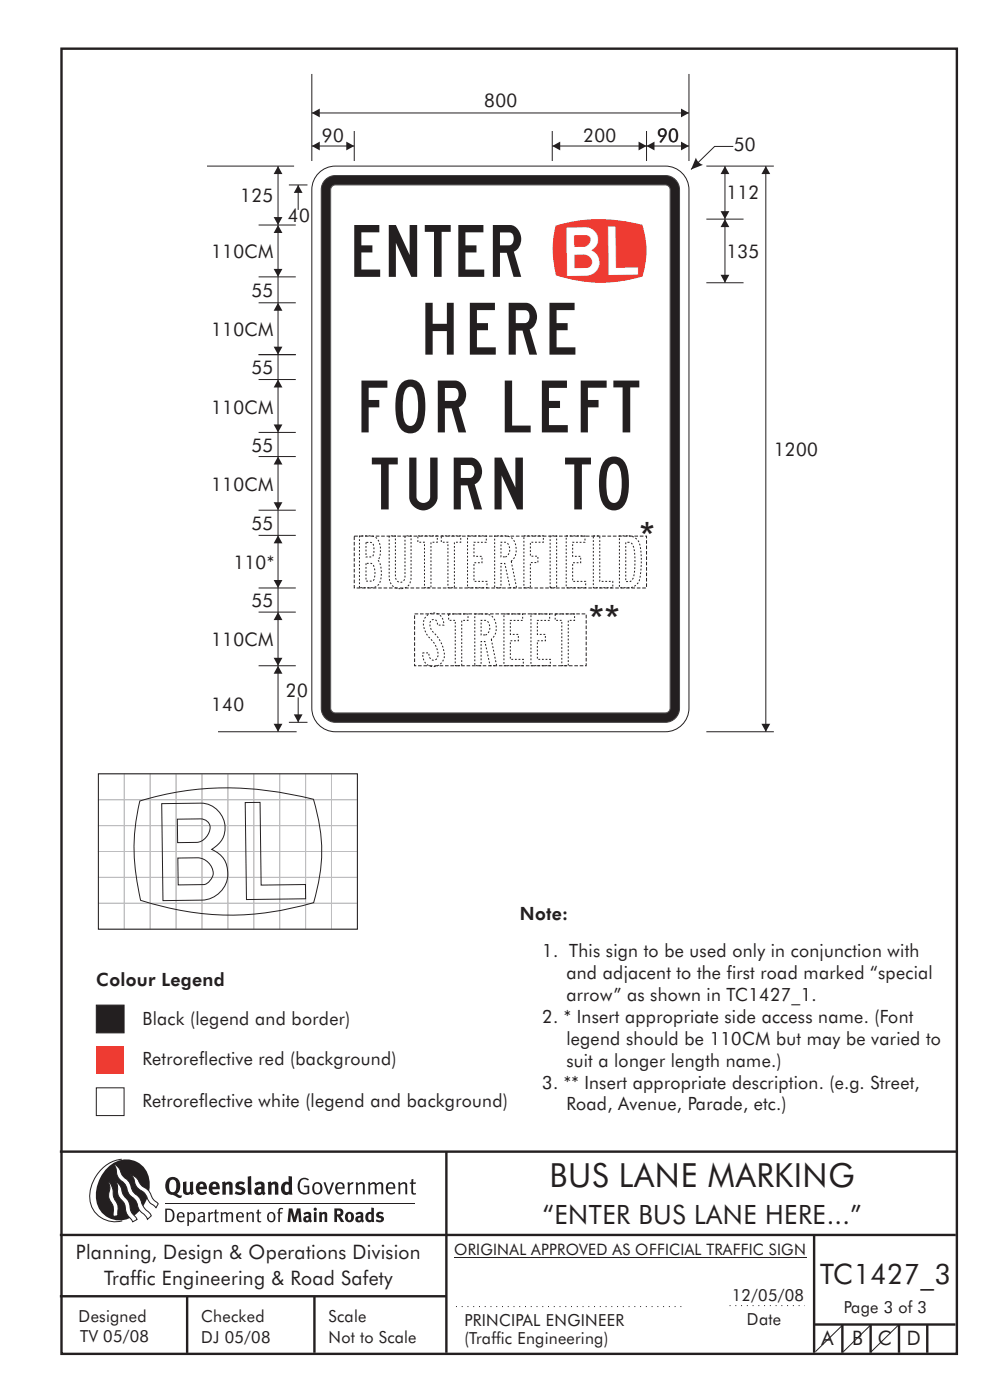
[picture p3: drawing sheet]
<svg xmlns="http://www.w3.org/2000/svg" width="210mm" height="297mm" viewBox="0 0 210 297" stroke-linecap="round" stroke-linejoin="round" font-family="sans-serif">
<g fill="none" stroke="#bcbdc0" stroke-width=".21">
<path d="M20.9 164.2h5.5v5.5h-5.5zM20.9 169.7h5.5v5.4h-5.5zM20.9 175.1h5.5v5.5h-5.5zM26.4 164.2h5.5v5.5h-5.5zM26.4 169.7h5.5v5.4h-5.5zM26.4 175.1h5.5v5.5h-5.5zM31.9 164.2h5.5v5.5h-5.5zM31.9 169.7h5.5v5.4h-5.5zM31.9 175.1h5.5v5.5h-5.5zM37.4 164.2h5.4v5.5h-5.4zM37.4 169.7h5.4v5.4h-5.4zM37.4 175.1h5.4v5.5h-5.4z"/>
<path d="M42.8 164.2h5.5v5.5h-5.5zM42.8 169.7h5.5v5.4h-5.5zM42.8 175.1h5.5v5.5h-5.5zM48.3 164.2h5.5v5.5h-5.5zM48.3 169.7h5.5v5.4h-5.5zM48.3 175.1h5.5v5.5h-5.5zM53.8 164.2h5.5v5.5h-5.5zM53.8 169.7h5.5v5.4h-5.5zM53.8 175.1h5.5v5.5h-5.5zM59.3 164.2h5.5v5.5h-5.5zM59.3 169.7h5.5v5.4h-5.5zM59.3 175.1h5.5v5.5h-5.5z"/>
<path d="M64.8 164.2h5.5v5.5h-5.5zM64.8 169.7h5.5v5.4h-5.5zM64.8 175.1h5.5v5.5h-5.5zM70.3 164.2h5.5v5.5h-5.5zM70.3 169.7h5.5v5.4h-5.5zM70.3 175.1h5.5v5.5h-5.5zM20.9 180.6h5.5v5.5h-5.5zM20.9 186.1h5.5v5.5h-5.5zM20.9 191.6h5.5v5.5h-5.5zM26.4 180.6h5.5v5.5h-5.5zM26.4 186.1h5.5v5.5h-5.5zM26.4 191.6h5.5v5.5h-5.5z"/>
<path d="M31.9 180.6h5.5v5.5h-5.5zM31.9 186.1h5.5v5.5h-5.5zM31.9 191.6h5.5v5.5h-5.5zM37.4 180.6h5.4v5.5h-5.4zM37.4 186.1h5.4v5.5h-5.4zM37.4 191.6h5.4v5.5h-5.4zM42.8 180.6h5.5v5.5h-5.5zM42.8 186.1h5.5v5.5h-5.5zM42.8 191.6h5.5v5.5h-5.5zM48.3 180.6h5.5v5.5h-5.5zM48.3 186.1h5.5v5.5h-5.5zM48.3 191.6h5.5v5.5h-5.5z"/>
<path d="M53.8 180.6h5.5v5.5h-5.5zM53.8 186.1h5.5v5.5h-5.5zM53.8 191.6h5.5v5.5h-5.5zM59.3 180.6h5.5v5.5h-5.5zM59.3 186.1h5.5v5.5h-5.5zM59.3 191.6h5.5v5.5h-5.5zM64.8 180.6h5.5v5.5h-5.5zM64.8 186.1h5.5v5.5h-5.5zM64.8 191.6h5.5v5.5h-5.5zM70.3 180.6h5.5v5.5h-5.5zM70.3 186.1h5.5v5.5h-5.5zM70.3 191.6h5.5v5.5h-5.5z"/>
</g>
<path d="M20.9 164.2h54.9v32.9h-54.9zM29.7 169.9a66 66 0 0 1 36.8-.3 35.4 35.4 0 0 1 0 21.9 59.7 59.7 0 0 1-36.7-.5 43.3 43.3 0 0 1-.1-21.1zM96.3 266.7h74.7" fill="none" stroke="#231f20" stroke-width=".21"/>
<g fill="none" stroke="#231f20" stroke-width=".51">
<path d="M13 10.3h190v276.9h-190zM12.7 244.3h190.3M94.7 244.2v42.8M12.7 262h190M12.7 275h82M39.7 275v12M66.7 275v12M172.7 262v25M172.7 281h30M178.7 281v6M184.7 281v6M190.7 281v6"/>
<path d="M196.7 281v6"/>
</g>
<path d="M96.7 277.2h48.5M154.8 277h15.9" fill="none" stroke="#231f20" stroke-width=".21" stroke-dasharray=".2 1" stroke-linecap="butt"/>
<g fill="#231f20">
<path d="M63.7 250.2a1.43 1.43 0 0 1 1.8 0l-.2 .2a1.03 1.03 0 0 0-1.2-.1 1.03 1.03 0 0 0-.5 1 1.27 1.27 0 0 0 1.3 1.8l.3-.2v-1h-.7l-.1-.4h1.2v1.6a1.63 1.63 0 0 1-2 0 1.63 1.63 0 0 1-.4-1.9z" fill-rule="evenodd"/>
<path d="M66.6 251a1.41 1.41 0 0 0 .7 2.4 1.37 1.37 0 0 0 .8-2.2l-.3-.3a1.12 1.12 0 0 0-1.2 .1zM66.9 251.2a.74 .74 0 0 1 .9 .1 .74 .74 0 0 1 .1 .9 .67 .67 0 0 1-.5 .9 .67 .67 0 0 1-.7-.7v-.9z" fill-rule="evenodd"/>
<path d="M68.6 250.8h.4l.7 2.1 .7-2.1h.5l-1 2.6h-.4z" fill-rule="evenodd"/>
<path d="M71.4 251.1a1.35 1.35 0 0 0-.2 1.5 1.35 1.35 0 0 0 1.3 .8l.6-.3-.2-.3a.79 .79 0 0 1-.9 .2 .79 .79 0 0 1-.5-.8h1.6a1.03 1.03 0 0 0-.4-1.3 1.03 1.03 0 0 0-1.3 .2zM71.7 251.3a.6 .6 0 0 1 .7-.1 .6 .6 0 0 1 .3 .7h-1.2z" fill-rule="evenodd"/>
<path d="M73.7 250.9l.4-.1 .1 .4 .4-.4h.4l-.1 .4a.54 .54 0 0 0-.7 .6v1.6h-.4z" fill-rule="evenodd"/>
<path d="M75.4 250.9l.4-.1 .1 .4a.78 .78 0 0 1 .8-.5 .78 .78 0 0 1 .7 .7v2h-.4v-2l-.1-.2-.3-.1-.7 .4v1.9h-.4z" fill-rule="evenodd"/>
<path d="M78 250.9l.4-.1 .1 .3 .2-.1a.68 .68 0 0 1 1.1 .2 .76 .76 0 0 1 .9-.4 .76 .76 0 0 1 .6 .6v2h-.4v-2.1a.44 .44 0 0 0-.8 0l-.2 .2v1.9h-.4v-2l-.3-.3-.7 .4v1.9h-.4z" fill-rule="evenodd"/>
<path d="M82.1 251.1a1.35 1.35 0 0 0-.2 1.5 1.35 1.35 0 0 0 1.4 .8l.5-.3-.1-.3a.79 .79 0 0 1-1 .2 .79 .79 0 0 1-.4-.8h1.6a1.03 1.03 0 0 0-.5-1.3 1.03 1.03 0 0 0-1.3 .2zM82.5 251.3a.6 .6 0 0 1 .7-.1 .6 .6 0 0 1 .3 .7h-1.2z" fill-rule="evenodd"/>
<path d="M84.4 250.9l.4-.1 .1 .4a.77 .77 0 0 1 .8-.5 .77 .77 0 0 1 .7 .7v2h-.4v-2l-.1-.2-.3-.1-.7 .4v1.9h-.4z" fill-rule="evenodd"/>
<path d="M87.3 250.2l.4-.1-.1 .7h.7l-.2 .3h-.5l.1 1.9 .5 .1 .1 .2a.63 .63 0 0 1-1.1-.4v-1.8h-.3v-.3h.3z" fill-rule="evenodd"/>
<path d="M38.8 250.8l.7-.2v1.8a.41 .41 0 0 0 .2 .6 .41 .41 0 0 0 .6-.3v-1.9l.7-.2v2.1l.1 .5-.5 .3-.2-.3a.91 .91 0 0 1-1.1 .3 .91 .91 0 0 1-.5-1z" fill-rule="evenodd"/>
<path d="M41.9 251a1.46 1.46 0 0 0-.1 2.1 1.46 1.46 0 0 0 2.1 0l-.3-.4a.7 .7 0 0 1-.8 .3 .7 .7 0 0 1-.5-.7h1.6a1.22 1.22 0 0 0-.5-1.5 1.22 1.22 0 0 0-1.5 .2zM42.5 251.2l.6 .1 .1 .5h-.9z" fill-rule="evenodd"/>
<path d="M44.6 251a1.46 1.46 0 0 0 0 2.1 1.46 1.46 0 0 0 2 0l-.3-.4a.69 .69 0 0 1-.8 .3 .69 .69 0 0 1-.4-.7h1.5a1.22 1.22 0 0 0-.5-1.5 1.22 1.22 0 0 0-1.5 .2zM45.2 251.2l.6 .1 .1 .5h-.8z" fill-rule="evenodd"/>
<path d="M47.1 250.8l.6-.2 .1 .4a.85 .85 0 0 1 .9-.3 .85 .85 0 0 1 .6 .7v2h-.7v-2l-.2-.2-.5 .3v1.9h-.7z" fill-rule="evenodd"/>
<path d="M50.2 250.9a1.71 1.71 0 0 1 1.7 0l-.2 .5-.9-.2-.1 .2 .1 .2a1.03 1.03 0 0 1 1.2 1.3 1.62 1.62 0 0 1-2.2 .3l.2-.5 .3 .1a.64 .64 0 0 0 1-.1 .78 .78 0 0 0-.9-.5l-.5-.5 .1-.5z" fill-rule="evenodd"/>
<path d="M54 251l.3 .5 .3-.1a.55 .55 0 0 1 .8 0v.3a1.05 1.05 0 0 0-1.2 .4 1.05 1.05 0 0 0 0 1.2l.7 .2 .7-.3 .4 .4 .4-.5-.3-.3v-1.2a.91 .91 0 0 0-.4-.9 .91 .91 0 0 0-1 0zM54.9 252.3l.5-.1v.6a.38 .38 0 0 1-.6 .1 .38 .38 0 0 1 .1-.6z" fill-rule="evenodd"/>
<path d="M56.8 250.8l.6-.2 .1 .4a.85 .85 0 0 1 .9-.3 .85 .85 0 0 1 .6 .7v2h-.7v-2l-.2-.2-.5 .3v1.9h-.7z" fill-rule="evenodd"/>
<path d="M61.2 249.5v1.3a1.15 1.15 0 0 0-1.2 .1 1.15 1.15 0 0 0-.4 1.2 1.1 1.1 0 0 0 .5 1.2 1.1 1.1 0 0 0 1.2 0l.1 .1h.6l-.1-3.8zM60.6 251.3l.6 .1v1.3a.46 .46 0 0 1-.4 .2 .46 .46 0 0 1-.4-.4v-.8z" fill-rule="evenodd"/>
<path d="M52.5 249.6l.8-.1 .1 3.9h-.7v-.1z" fill-rule="evenodd"/>
</g>
<path d="M25.8 245.9a8 8 0 0 0-6.5 9.7 5.5 5.5 0 0 0 6.6 3.4M35.1 255.3h52.8" fill="none" stroke="#231f20" stroke-width=".21"/>
<path d="M22.4 248.1a5.2 5.2 0 0 1 6.3-1.8 5.2 5.2 0 0 1 3 5.8 7.3 7.3 0 0 1-6.1 6.8 5.1 5.1 0 0 1-5.2-6.1 8.8 8.8 0 0 1 2-4.7z" fill-rule="evenodd" fill="#231f20"/>
<path d="M27.7 249.2a2.78 2.78 0 0 1 2 1.9l.7 .7a3.2 3.2 0 0 1 1.9 2.4l1.3 1.2-.5 .8-.4-.4a3.5 3.5 0 0 1-1.8-2.3l-.9-.9a2.8 2.8 0 0 1-1.6-2.4zM24.1 246.9a3 3 0 0 1 1.7 2.2l.6 .7a3.3 3.3 0 0 1 1.6 2.6l.6 .8a3.1 3.1 0 0 1 1.6 2.3 5.4 5.4 0 0 0 1.7 2l.2 .4-.8 .8-.7-1.1a3.2 3.2 0 0 1-1.6-2.6l-.7-.8a3.2 3.2 0 0 1-1.6-2.6l-.8-.9a2.82 2.82 0 0 1-1.3-2.7zM24.6 250.6a3.5 3.5 0 0 1 1.5 2.7l.4 .6a3.3 3.3 0 0 1 1.2 2.8l.3 .6 1.1 1.4-.9 .5-.5-.7a3.2 3.2 0 0 1-1.2-2.8l-.5-.9a2.78 2.78 0 0 1-1-2.9zM23 250.6a4.5 4.5 0 0 1 1.1 3.3l.3 .6a2.74 2.74 0 0 1 .6 2.7v.7l-1 .2v-.8a3.1 3.1 0 0 0-.8-2.8 4.2 4.2 0 0 1 .1-2.6z" fill-rule="evenodd" fill="#fff" stroke="#231f20" stroke-width=".21"/>
<g fill="#231f20">
<path d="M35.6 250.1a2.12 2.12 0 0 0 .7 3.4h.4a2.48 2.48 0 0 0 1.7 .6l.2-.5h-.4l-.7-.3a2.18 2.18 0 0 0-.4-3.6h-.7zM36.2 250.4a.76 .76 0 0 1 .9 0 .76 .76 0 0 1 .3 .8v.4a1.04 1.04 0 0 1-.8 1.3h-.1a1.45 1.45 0 0 1-.6-1.9z" fill-rule="evenodd"/>
<path d="M35.4 256.7v2.3h.6a1.29 1.29 0 0 0 .3-2.2zM35.1 256.4h.5a1.45 1.45 0 0 1 1.4 1.3 1.45 1.45 0 0 1-1.1 1.5h-.8zM38.1 257.5l-.2 .5h.9a.5 .5 0 0 0-.1-.5 .5 .5 0 0 0-.6 0zM37.7 257.4a.85 .85 0 0 1 1.1-.1 .85 .85 0 0 1 .4 1h-1.3a.64 .64 0 0 0 .3 .7 .64 .64 0 0 0 .8-.2l.1 .2a1.05 1.05 0 0 1-1.4 0 1.05 1.05 0 0 1-.1-1.4zM40.1 257.7v1.1a.62 .62 0 0 0 .8 .1 .62 .62 0 0 0 .2-.8 .55 .55 0 0 0-.4-.7 .55 .55 0 0 0-.6 .3zM39.7 257.2l.3-.1 .1 .3a.86 .86 0 0 1 1.1-.1 .86 .86 0 0 1 .2 1.1 .8 .8 0 0 1-.4 .8 .8 .8 0 0 1-.9-.1v1h-.4zM42.4 258.4a.44 .44 0 0 0 .1 .7 .44 .44 0 0 0 .6-.4v-.5zM42 257.4l.3-.2a.71 .71 0 0 1 .8-.1 .71 .71 0 0 1 .4 .8v1l.1 .2-.2 .2-.2-.3a.69 .69 0 0 1-1.3 0 .69 .69 0 0 1 .8-1h.4a.45 .45 0 0 0-.2-.6 .45 .45 0 0 0-.6 .1l-.2 .1zM44.1 257.2l.4-.1v.4l.3-.3 .4-.1-.1 .4a.45 .45 0 0 0-.6 .5v1.2h-.3zM45.6 256.7l.3-.1v.6h.5l-.1 .2h-.4v1.5l.1 .1h.4v.2l-.2 .1a.48 .48 0 0 1-.6-.5v-1.4h-.3v-.2h.3zM46.8 257.2l.3-.1 .1 .3 .2-.1a.57 .57 0 0 1 .9 .2 .62 .62 0 0 1 .6-.4 .62 .62 0 0 1 .5 .6v1.5h-.3v-1.5l-.3-.3-.5 .3v1.5h-.3v-1.4a.34 .34 0 0 0-.3-.4 .34 .34 0 0 0-.4 .2l-.1 .1v1.5h-.3zM50.7 257.5l-.3 .5h1a.5 .5 0 0 0-.2-.5 .5 .5 0 0 0-.5 0zM50.3 257.4a.85 .85 0 0 1 1.1-.1 .85 .85 0 0 1 .3 1h-1.3a.64 .64 0 0 0 .4 .7 .64 .64 0 0 0 .8-.2l.1 .2a1.05 1.05 0 0 1-1.4 0 1.05 1.05 0 0 1-.1-1.4zM52.2 257.2l.4-.1v.4a.64 .64 0 0 1 .7-.4 .64 .64 0 0 1 .5 .6v1.5h-.3v-1.4a.4 .4 0 0 0-.2-.4 .4 .4 0 0 0-.5 .2l-.2 .1v1.5h-.3zM54.6 256.7l.4-.1-.1 .6h.5l-.1 .2h-.4v1.5l.1 .1h.4v.2l-.1 .1a.47 .47 0 0 1-.7-.5v-1.4h-.3v-.2h.3zM57.2 257.5l-.2 .3a.78 .78 0 0 0 .7 1.2 .98 .98 0 0 0-.2-1.6zM56.9 257.4a1 1 0 0 1 1.3 0 1 1 0 0 1 .2 1.3 .9 .9 0 0 1-1.1 .6 .9 .9 0 0 1-.7-1.1zM59.2 256.4l.4-.2 .5 .2-.1 .2-.3-.1-.3 .2v.5h.5l-.1 .2h-.4v1.8h-.4v-1.8h-.2v-.2h.2zM61.3 256.4l-.3 2.8h.6l.1-2 .5 2h.5l.6-2 .1 2h.6l-.3-2.8h-.7l-.5 1.9-.5-1.9zM64.4 257.4l.2 .4a.45 .45 0 0 1 .5-.3 .45 .45 0 0 1 .4 .4 .76 .76 0 0 0-1.1 .4 .76 .76 0 0 0 .4 1h.6a.3 .3 0 0 1 .3-.2 .3 .3 0 0 1 .2 .3l.3-.4-.2-.2v-1a.85 .85 0 0 0-.5-.8 .85 .85 0 0 0-1 .3zM65 258.4l.5-.1-.2 .6-.4-.1zM66.6 257.2v2h.5v-2.1zM66.5 256.5a.35 .35 0 0 0 .7 0 .35 .35 0 0 0-.7 0zM67.7 257.2v2h.6v-1.5a.29 .29 0 0 1 .3-.2 .29 .29 0 0 1 .3 .4v1.3h.5v-1.5a.67 .67 0 0 0-.5-.6 .67 .67 0 0 0-.7 .2l-.1-.2zM70.9 256.4v2.8h.6v-1.2l.8 1.2h.7l-.8-1.2a.83 .83 0 0 0 .6-.9 .83 .83 0 0 0-.8-.7zM71.5 256.8a.48 .48 0 0 1 .7 .4 .48 .48 0 0 1-.7 .4zM73.4 257.4a1.05 1.05 0 0 0 0 1.5 1.05 1.05 0 0 0 1.5-.1 1.05 1.05 0 0 0-.1-1.4 1.05 1.05 0 0 0-1.4 0zM74 257.5h.1a.88 .88 0 0 1 0 1.4 .94 .94 0 0 1-.1-1.4zM75.4 257.4l.2 .4a.45 .45 0 0 1 .5-.3 .45 .45 0 0 1 .4 .4 .76 .76 0 0 0-1 .4 .76 .76 0 0 0 .4 1h.5a.3 .3 0 0 1 .3-.2 .3 .3 0 0 1 .2 .3l.3-.4-.1-.2v-1a.85 .85 0 0 0-.6-.8 .85 .85 0 0 0-.9 .3zM76.1 258.4l.4-.1-.1 .6-.4-.1zM78.8 256.2v1a1.05 1.05 0 0 0-1.2 .4 1.05 1.05 0 0 0 0 1.3 .81 .81 0 0 0 1.3 .2v.1h.5l-.1-2.9zM78.3 257.6l.5 .1v1l-.2 .1a.41 .41 0 0 1-.4-.1 .41 .41 0 0 1-.1-.5zM80 257.3a.7 .7 0 0 0-.1 .8 .7 .7 0 0 0 .8 .3 .29 .29 0 0 1 .1 .5 .29 .29 0 0 1-.5 0l-.4-.2-.2 .4a1.05 1.05 0 0 0 1.8-.5 1.16 1.16 0 0 0-1.1-.8 .41 .41 0 0 1 .3-.4 .41 .41 0 0 1 .5 .2l.2-.3-.2-.1a1.21 1.21 0 0 0-1.2 .1z" fill-rule="evenodd"/>
</g>
<path d="M178.9 281l-5.9 5.7M184.8 281l-5.9 5.8M190.7 281l-5.9 5.8" fill="none" stroke="#231f20" stroke-width=".21"/>
<path d="M20.4 222h5.9v5.9h-5.9z" fill-rule="evenodd" fill="#ee3b32"/>
<path d="M20.4 230.8h5.9v5.9h-5.9z" fill-rule="evenodd" fill="#fff" stroke="#231f20" stroke-width=".21"/>
<path d="M20.4 213.2h5.9v5.9h-5.9z" fill-rule="evenodd" fill="#231f20" stroke="#231f20" stroke-width=".21"/>
<path d="M67.3 37a5 5 0 0 1 3.8-1.8h70a5 5 0 0 1 5 5v110a5 5 0 0 1-5 5h-70a5 5 0 0 1-5-5v-110a5 5 0 0 1 1.2-3.2z" fill-rule="evenodd" fill="#fff" stroke="#231f20" stroke-width=".21"/>
<path d="M69.3 37.9l1.2-.6 .6-.1h70a3 3 0 0 1 3 3v110a3 3 0 0 1-3 3h-70a3 3 0 0 1-3-3v-110a3 3 0 0 1 1.2-2.3z" fill-rule="evenodd" fill="#231f20" stroke="#3e3e3f" stroke-width=".21"/>
<path d="M70.4 39.5l.7-.3h70a1.01 1.01 0 0 1 1 1v110a1.01 1.01 0 0 1-1 1h-70a1.01 1.01 0 0 1-1-1v-110z" fill-rule="evenodd" fill="#fff" stroke="#57585a" stroke-width=".21"/>
<path d="M66.1 15.7v18.5M153.8 46.5v13.5" fill="none" stroke="#231f20" stroke-width=".21"/>
<g fill="#231f20">
<path d="M153.8 46.5l.9 1.7h-1.9z"/>
<path d="M152.8 58.3h1.9l-.9 1.7z"/>
</g>
<path d="M66.1 24h80" fill="none" stroke="#231f20" stroke-width=".21"/>
<g fill="#231f20">
<path d="M66.1 24l1.7-1v1.9z"/>
<path d="M144.5 23l1.6 1-1.6 .9z"/>
</g>
<path d="M66.1 31h9" fill="none" stroke="#231f20" stroke-width=".21"/>
<g fill="#231f20">
<path d="M73.5 30l1.6 1-1.6 .9z"/>
<path d="M66.1 31l1.7-1v1.9z"/>
</g>
<path d="M146.1 15.7v18.5M75.1 27.8v6.4M117.1 27.8v6.4M137.1 27.8v6.4M137.1 31h9" fill="none" stroke="#231f20" stroke-width=".21"/>
<g fill="#231f20">
<path d="M144.5 30l1.6 1-1.6 .9z"/>
<path d="M137.1 31l1.7-1v1.9z"/>
</g>
<path d="M117.1 31h20" fill="none" stroke="#231f20" stroke-width=".21"/>
<g fill="#231f20">
<path d="M117.1 31l1.7-1v1.9z"/>
<path d="M135.5 30l1.6 1-1.6 .9z"/>
</g>
<path d="M149.8 35.2h14.4M153.8 35.2v11.3M149.8 46.5h7.9M149.8 60h7.9" fill="none" stroke="#231f20" stroke-width=".21"/>
<g fill="#231f20">
<path d="M152.8 44.8h1.9l-.9 1.7z"/>
<path d="M153.8 35.2l.9 1.7h-1.9z"/>
</g>
<path d="M162.4 35.2v120M149.8 155.2h14.4" fill="none" stroke="#231f20" stroke-width=".21"/>
<g fill="#231f20">
<path d="M162.4 35.2l1 1.7h-1.9z"/>
<path d="M161.5 153.5h1.9l-1 1.7z"/>
</g>
<path d="M75.1 113.7h62v11h-62zM87.9 130.2h36.4v11h-36.4z" fill="none" stroke="#231f20" stroke-width=".21" stroke-dasharray=".8 .4" stroke-linecap="butt"/>
<path d="M117.8 47.9a33.1 33.1 0 0 1 18.5-.2 17.7 17.7 0 0 1 0 11 29.9 29.9 0 0 1-18.4-.3 21.6 21.6 0 0 1-.1-10.5z" fill-rule="evenodd" fill="#ee3b32"/>
<path d="M155.5 31.1h-3.9l-5 4.9" fill="none" stroke="#231f20" stroke-width=".21"/>
<path d="M147.6 33.4l.6 1 .9 .6-2.5 1z" fill-rule="evenodd" fill="#231f20"/>
<path d="M43.9 35.2h18.5M61.3 39.2h3.9M54.9 58.7h7.8M59 47.7v11M54.9 75.2h7.8M54.9 91.7h7.8M54.9 108.2h7.8M54.9 124.7h7.8M46.2 155.2h16.7M54.9 141.2h7.8M61.3 153.2h3.9" fill="none" stroke="#231f20" stroke-width=".21"/>
<g fill="#231f20">
<path d="M58 57h1.9l-.9 1.7z"/>
<path d="M59 47.7l.9 1.7h-1.9z"/>
</g>
<path d="M59 35.2v12.5M54.9 47.7h7.8M54.9 64.2h7.8M54.9 75.2h7.8M54.9 80.5h7.8M54.9 96.9h7.8M54.9 113.6h7.8M54.9 129.9h7.8" fill="none" stroke="#231f20" stroke-width=".21"/>
<g fill="#231f20">
<path d="M59 35.2l.9 1.7h-1.9z"/>
<path d="M58 46h1.9l-.9 1.7z"/>
</g>
<path d="M59 58.7v16.5" fill="none" stroke="#231f20" stroke-width=".21"/>
<g fill="#231f20">
<path d="M58 73.5h1.9l-.9 1.7z"/>
<path d="M59 64.2l.9 1.7h-1.9z"/>
</g>
<path d="M59 75.2v16.5" fill="none" stroke="#231f20" stroke-width=".21"/>
<g fill="#231f20">
<path d="M58 90h1.9l-.9 1.7z"/>
<path d="M59 80.5l.9 1.7h-1.9z"/>
</g>
<path d="M59 91.7v16.5" fill="none" stroke="#231f20" stroke-width=".21"/>
<g fill="#231f20">
<path d="M58 106.5h1.9l-.9 1.7z"/>
<path d="M59 96.9l.9 1.6h-1.9z"/>
</g>
<path d="M59 108.2v16.5" fill="none" stroke="#231f20" stroke-width=".21"/>
<g fill="#231f20">
<path d="M58 123h1.9l-.9 1.7z"/>
<path d="M59 113.6l.9 1.7h-1.9z"/>
</g>
<path d="M59 124.7v16.5" fill="none" stroke="#231f20" stroke-width=".21"/>
<g fill="#231f20">
<path d="M58 139.5h1.9l-.9 1.7z"/>
<path d="M59 129.9l.9 1.6h-1.9z"/>
</g>
<path d="M59 141.2v14" fill="none" stroke="#231f20" stroke-width=".21"/>
<g fill="#231f20">
<path d="M59 141.2l.9 1.7h-1.9z"/>
<path d="M58 153.5h1.9l-.9 1.7z"/>
</g>
<path d="M63.3 147.9v5.3" fill="none" stroke="#231f20" stroke-width=".21"/>
<path d="M62.3 151.5h1.9l-.9 1.7z" fill="#231f20"/>
<path d="M63.3 39.2v5.3" fill="none" stroke="#231f20" stroke-width=".21"/>
<path d="M63.3 39.2l.9 1.7h-1.9z" fill="#231f20"/>
<text font-size="20.6" fill="#231f20" x="34.6" y="191.1" transform="rotate(-1 34.6 191.1)">BL</text>
<g font-size="11" fill="#231f20">
<text x="75.1" y="58.7">ENTER</text>
<text x="90.2" y="75.2">HERE</text>
<text x="76.7" y="91.7">FOR LEFT</text>
<text x="78.9" y="108.1">TURN TO</text>
<text x="76.3" y="124.7">BUTTERFIELD</text>
<text x="89.6" y="141.2">STREET</text>
</g>
<text font-size="10.3" fill="#fff" x="120.3" y="58.4" transform="rotate(-1 120.3 58.4)">BL</text>
<g font-size="8.5" fill="#231f20">
<text x="135.6" y="116.8">*</text>
<text x="124.9" y="134.4">**</text>
</g>
<text font-size="7.1" fill="#231f20" x="116.5" y="251.8">BUS LANE MARKING</text>
<text font-size="6" fill="#231f20" x="173.9" y="272.5">TC1427_3</text>
<text font-size="5.6" fill="#231f20" x="115.2" y="259.6">“ENTER BUS LANE HERE...”</text>
<g font-size="4.2" fill="#231f20">
<text x="16.1" y="267">Planning, Design &amp; Operations Division</text>
<text x="22.1" y="272.6">Traffic Engineering &amp; Road Safety</text>
<text x="174.3" y="285.4">A</text>
<text x="180.8" y="285.4">B</text>
<text x="186.2" y="285.4">C</text>
<text x="192.4" y="285.4">D</text>
</g>
<g font-size="4" fill="#231f20">
<text x="102.7" y="22.7">800</text>
<text x="68.3" y="30.1">90</text>
<text x="123.7" y="30.1">200</text>
<text x="139.4" y="30.1">90</text>
<text x="155.7" y="32">50</text>
<text x="51" y="43">125</text>
<text x="61.1" y="47">40</text>
<text x="154.1" y="42.3">112</text>
<text x="44.8" y="54.8">110CM</text>
<text x="154.1" y="54.6">135</text>
<text x="53.3" y="63">55</text>
<text x="44.8" y="71.3">110CM</text>
<text x="53.3" y="79.3">55</text>
<text x="44.8" y="87.7">110CM</text>
<text x="53.3" y="95.8">55</text>
<text x="164.1" y="96.7">1200</text>
<text x="44.8" y="104.1">110CM</text>
<text x="53.3" y="112.4">55</text>
<text x="49.5" y="120.7">110*</text>
<text x="53.3" y="128.8">55</text>
<text x="44.8" y="137">110CM</text>
<text x="60.6" y="147.8">20</text>
<text x="44.8" y="150.8">140</text>
</g>
<g font-size="3.9" fill="#231f20">
<text x="110.2" y="195.3">Note:</text>
<text x="115" y="203">1. This sign to be used only in conjunction with</text>
<text x="20.4" y="209.1">Colour Legend</text>
<text x="120.1" y="207.7">and adjacent to the first road marked “special</text>
<text x="120.1" y="212.3">arrow” as shown in TC1427_1.</text>
<text x="30.2" y="217.4">Black (legend and border)</text>
<text x="115" y="217">2. * Insert appropriate side access name. (Font</text>
<text x="120.1" y="221.6">legend should be 110CM but may be varied to</text>
<text x="30.2" y="226">Retroreflective red (background)</text>
<text x="120.1" y="226.3">suit a longer length name.)</text>
<text x="115" y="230.9">3. ** Insert appropriate description. (e.g. Street,</text>
<text x="30.2" y="234.8">Retroreflective white (legend and background)</text>
<text x="120.1" y="235.6">Road, Avenue, Parade, etc.)</text>
</g>
<g font-size="3.5" fill="#231f20">
<text x="155.2" y="276">12/05/08</text>
<text x="16.7" y="280.4">Designed</text>
<text x="42.7" y="280.4">Checked</text>
<text x="69.7" y="280.4">Scale</text>
<text x="98.5" y="281.3">PRINCIPAL ENGINEER</text>
<text x="158.5" y="281">Date</text>
<text x="179" y="278.6">Page 3 of 3</text>
<text x="17" y="284.8">TV 05/08</text>
<text x="42.7" y="284.8">DJ 05/08</text>
<text x="69.7" y="285">Not to Scale</text>
<text x="98.5" y="285.1">(Traffic Engineering)</text>
</g>
<text font-size="3.4" fill="#231f20" x="96.3" y="266.3">ORIGINAL APPROVED AS OFFICIAL TRAFFIC SIGN</text>
</svg>
